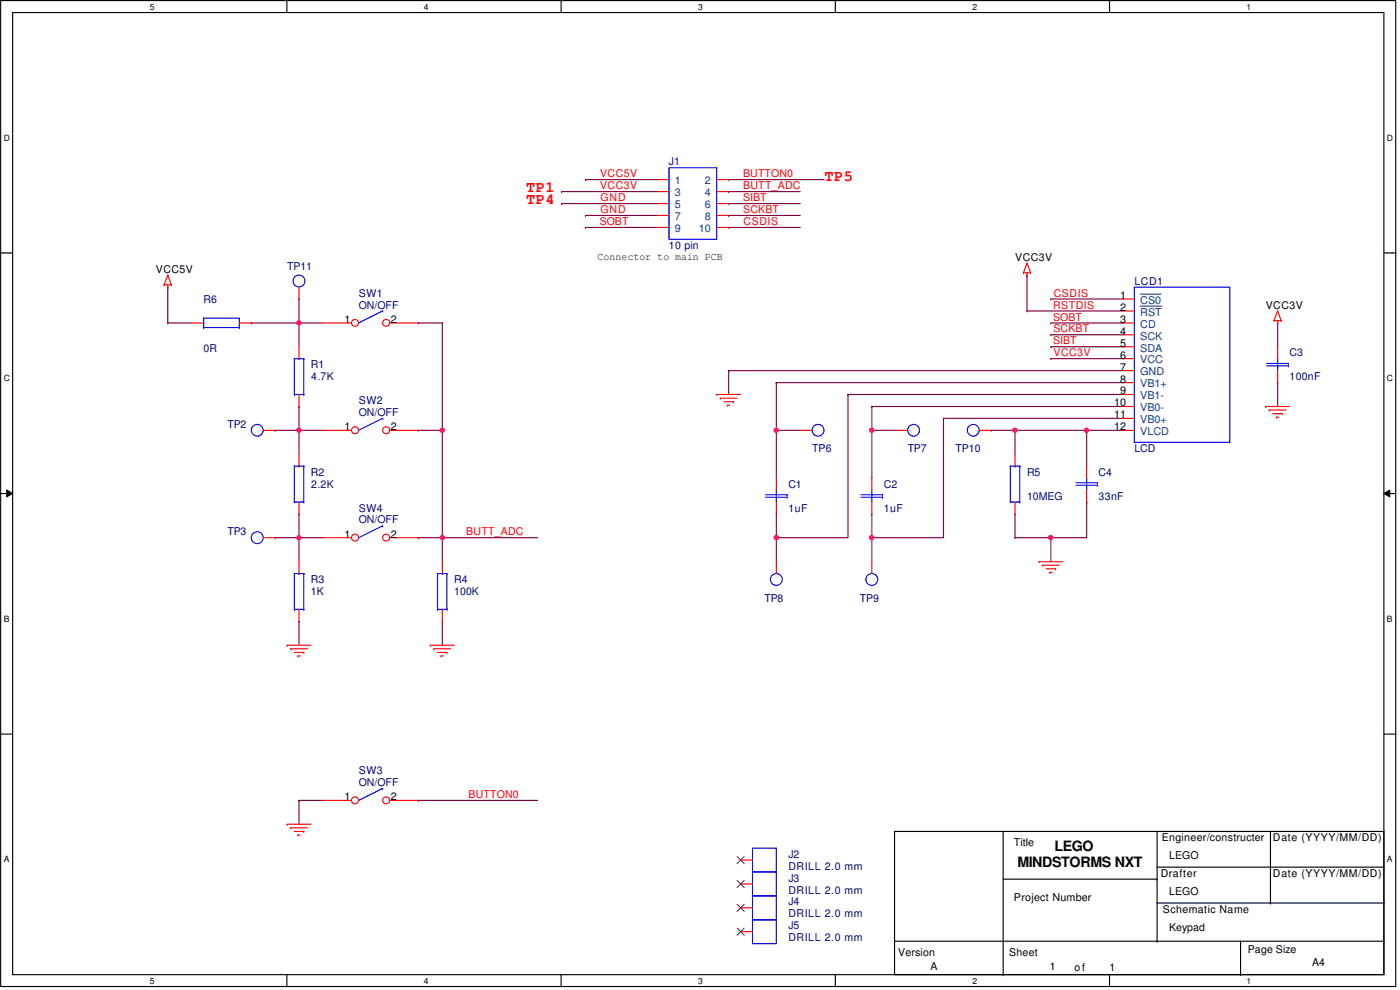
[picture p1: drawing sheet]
<svg xmlns="http://www.w3.org/2000/svg" width="420mm" height="297mm" viewBox="0 0 420 297" stroke-linecap="round" stroke-linejoin="round" font-family="sans-serif">
<path d="M.2 .2h418.7v295.8h-418.7zM3.8 3.8h411.5v288.6h-411.5z" fill="none" stroke="#000" stroke-width=".34"/>
<g fill="#fff">
<path d="M44.9 .6h1.5v2.8h-1.5z"/>
<path d="M44.9 292.8h1.5v2.9h-1.5z"/>
</g>
<path d="M86.1 .2v3.6M86.1 292.4v3.6" fill="none" stroke="#000" stroke-width=".34"/>
<g fill="#fff">
<path d="M127.2 .6h1.5v2.8h-1.5z"/>
<path d="M127.2 292.8h1.5v2.9h-1.5z"/>
</g>
<path d="M168.4 .2v3.6M168.4 292.4v3.6" fill="none" stroke="#000" stroke-width=".34"/>
<g fill="#fff">
<path d="M209.5 .6h1.5v2.8h-1.5z"/>
<path d="M209.5 292.8h1.5v2.9h-1.5z"/>
</g>
<path d="M250.7 .2v3.6M250.7 292.4v3.6" fill="none" stroke="#000" stroke-width=".34"/>
<g fill="#fff">
<path d="M291.8 .6h1.5v2.8h-1.5z"/>
<path d="M291.8 292.8h1.5v2.9h-1.5z"/>
</g>
<path d="M333 .2v3.6M333 292.4v3.6" fill="none" stroke="#000" stroke-width=".34"/>
<g fill="#fff">
<path d="M374.1 .6h1.5v2.8h-1.5z"/>
<path d="M374.1 292.8h1.5v2.9h-1.5z"/>
<path d="M1.1 39.8h1.9v2.9h-1.9z"/>
<path d="M416.3 39.8h1.8v2.9h-1.8z"/>
<path d="M1.1 112h1.9v2.9h-1.9z"/>
<path d="M416.3 112h1.8v2.9h-1.8z"/>
</g>
<path d="M.2 75.9h3.6M415.3 75.9h3.6" fill="none" stroke="#000" stroke-width=".34"/>
<g fill="#fff">
<path d="M1.1 184.1h1.8v2.9h-1.8z"/>
<path d="M416.3 184.1h1.7v2.9h-1.7z"/>
</g>
<path d="M.2 148.1h3.6M415.3 148.1h3.6" fill="none" stroke="#000" stroke-width=".34"/>
<path d="M2 147l1.8 1.1-1.8 1zM415.3 148.1l1.8-1.1v2.1z" fill="#000"/>
<path d="M2 147l1.8 1.1-1.8 1zM415.3 148.1l1.8-1.1v2.1z" fill="none" stroke="#000" stroke-width=".3"/>
<g fill="#fff">
<path d="M1.1 256.3h1.8v2.9h-1.8z"/>
<path d="M416.3 256.3h1.7v2.9h-1.7z"/>
</g>
<path d="M.2 220.3h3.6M415.3 220.3h3.6" fill="none" stroke="#000" stroke-width=".34"/>
<path d="M283.2 125.5h53.7" fill="none" stroke="#800040" stroke-width=".34"/>
<circle cx="283.2" cy="125.5" r=".17" fill="#800040"/>
<path d="M261.7 129.1v14.3" fill="none" stroke="#800040" stroke-width=".34"/>
<circle cx="261.7" cy="129.1" r=".17" fill="#800040"/>
<path d="M261.7 122h75.2" fill="none" stroke="#800040" stroke-width=".34"/>
<circle cx="261.7" cy="122" r=".17" fill="#800040"/>
<path d="M254.5 118.4v42.9" fill="none" stroke="#800040" stroke-width=".34"/>
<circle cx="254.5" cy="118.4" r=".17" fill="#800040"/>
<path d="M254.5 118.4h82.4" fill="none" stroke="#800040" stroke-width=".34"/>
<circle cx="254.5" cy="118.4" r=".17" fill="#800040"/>
<path d="M233 129.1v14.3" fill="none" stroke="#800040" stroke-width=".34"/>
<circle cx="233" cy="129.1" r=".17" fill="#800040"/>
<path d="M233 114.8h103.9" fill="none" stroke="#800040" stroke-width=".34"/>
<circle cx="233" cy="114.8" r=".17" fill="#800040"/>
<path d="M383.4 114.8v7.2" fill="none" stroke="#800040" stroke-width=".34"/>
<circle cx="383.4" cy="114.8" r=".17" fill="#800040"/>
<path d="M383.4 96.9v7.2" fill="none" stroke="#800040" stroke-width=".34"/>
<circle cx="383.4" cy="96.9" r=".17" fill="#800040"/>
<path d="M218.7 111.2v7.2" fill="none" stroke="#800040" stroke-width=".34"/>
<circle cx="218.7" cy="111.2" r=".17" fill="#800040"/>
<path d="M308.2 93.3h28.7" fill="none" stroke="#800040" stroke-width=".34"/>
<circle cx="308.2" cy="93.3" r=".17" fill="#800040"/>
<path d="M304.6 129.1v7.2" fill="none" stroke="#800040" stroke-width=".34"/>
<circle cx="304.6" cy="129.1" r=".17" fill="#800040"/>
<path d="M125.5 240.2h35.9" fill="none" stroke="#800040" stroke-width=".34"/>
<circle cx="125.5" cy="240.2" r=".17" fill="#800040"/>
<path d="M326.1 129.1h10.8" fill="none" stroke="#800040" stroke-width=".34"/>
<circle cx="326.1" cy="129.1" r=".17" fill="#800040"/>
<path d="M89.7 240.2h7.2" fill="none" stroke="#800040" stroke-width=".34"/>
<circle cx="89.7" cy="240.2" r=".17" fill="#800040"/>
<path d="M233 161.3h21.5" fill="none" stroke="#800040" stroke-width=".34"/>
<circle cx="233" cy="161.3" r=".17" fill="#800040"/>
<path d="M233 154.2v7.1" fill="none" stroke="#800040" stroke-width=".34"/>
<circle cx="233" cy="154.2" r=".17" fill="#800040"/>
<path d="M261.7 154.2v7.1" fill="none" stroke="#800040" stroke-width=".34"/>
<circle cx="261.7" cy="154.2" r=".17" fill="#800040"/>
<path d="M261.7 161.3h21.5" fill="none" stroke="#800040" stroke-width=".34"/>
<circle cx="261.7" cy="161.3" r=".17" fill="#800040"/>
<path d="M283.2 125.5v35.8" fill="none" stroke="#800040" stroke-width=".34"/>
<circle cx="283.2" cy="125.5" r=".17" fill="#800040"/>
<path d="M132.7 161.3h28.7" fill="none" stroke="#800040" stroke-width=".34"/>
<circle cx="132.7" cy="161.3" r=".17" fill="#800040"/>
<path d="M89.7 154.2v7.1" fill="none" stroke="#800040" stroke-width=".34"/>
<circle cx="89.7" cy="154.2" r=".17" fill="#800040"/>
<path d="M89.7 129.1h7.2" fill="none" stroke="#800040" stroke-width=".34"/>
<circle cx="89.7" cy="129.1" r=".17" fill="#800040"/>
<path d="M89.7 161.3v7.2" fill="none" stroke="#800040" stroke-width=".34"/>
<circle cx="89.7" cy="161.3" r=".17" fill="#800040"/>
<path d="M89.7 122v7.1" fill="none" stroke="#800040" stroke-width=".34"/>
<circle cx="89.7" cy="122" r=".17" fill="#800040"/>
<path d="M125.5 129.1h7.2" fill="none" stroke="#800040" stroke-width=".34"/>
<circle cx="125.5" cy="129.1" r=".17" fill="#800040"/>
<path d="M89.7 96.9v7.2" fill="none" stroke="#800040" stroke-width=".34"/>
<circle cx="89.7" cy="96.9" r=".17" fill="#800040"/>
<path d="M50.4 96.9h7.1" fill="none" stroke="#800040" stroke-width=".34"/>
<circle cx="50.4" cy="96.9" r=".17" fill="#800040"/>
<path d="M125.5 96.9h7.2" fill="none" stroke="#800040" stroke-width=".34"/>
<circle cx="125.5" cy="96.9" r=".17" fill="#800040"/>
<path d="M132.7 129.1v32.2" fill="none" stroke="#800040" stroke-width=".34"/>
<circle cx="132.7" cy="129.1" r=".17" fill="#800040"/>
<path d="M89.7 161.3h7.2" fill="none" stroke="#800040" stroke-width=".34"/>
<circle cx="89.7" cy="161.3" r=".17" fill="#800040"/>
<path d="M89.7 129.1v7.2" fill="none" stroke="#800040" stroke-width=".34"/>
<circle cx="89.7" cy="129.1" r=".17" fill="#800040"/>
<path d="M89.7 186.4v7.2" fill="none" stroke="#800040" stroke-width=".34"/>
<circle cx="89.7" cy="186.4" r=".17" fill="#800040"/>
<path d="M218.7 111.2h118.2" fill="none" stroke="#800040" stroke-width=".34"/>
<circle cx="218.7" cy="111.2" r=".17" fill="#800040"/>
<path d="M89.7 240.2v7.1" fill="none" stroke="#800040" stroke-width=".34"/>
<circle cx="89.7" cy="240.2" r=".17" fill="#800040"/>
<path d="M132.7 186.4v7.2" fill="none" stroke="#800040" stroke-width=".34"/>
<circle cx="132.7" cy="186.4" r=".17" fill="#800040"/>
<path d="M89.7 96.9h7.2" fill="none" stroke="#800040" stroke-width=".34"/>
<circle cx="89.7" cy="96.9" r=".17" fill="#800040"/>
<path d="M132.7 96.9v32.2" fill="none" stroke="#800040" stroke-width=".34"/>
<circle cx="132.7" cy="96.9" r=".17" fill="#800040"/>
<path d="M132.7 161.3v7.2" fill="none" stroke="#800040" stroke-width=".34"/>
<circle cx="132.7" cy="161.3" r=".17" fill="#800040"/>
<path d="M125.5 161.3h7.2" fill="none" stroke="#800040" stroke-width=".34"/>
<circle cx="125.5" cy="161.3" r=".17" fill="#800040"/>
<path d="M326.1 129.1v10.8" fill="none" stroke="#800040" stroke-width=".34"/>
<circle cx="326.1" cy="129.1" r=".17" fill="#800040"/>
<path d="M304.6 129.1h21.5" fill="none" stroke="#800040" stroke-width=".34"/>
<circle cx="304.6" cy="129.1" r=".17" fill="#800040"/>
<path d="M304.6 154.2v7.1" fill="none" stroke="#800040" stroke-width=".34"/>
<circle cx="304.6" cy="154.2" r=".17" fill="#800040"/>
<path d="M326.1 150.6v10.7" fill="none" stroke="#800040" stroke-width=".34"/>
<circle cx="326.1" cy="150.6" r=".17" fill="#800040"/>
<path d="M315.4 161.3v7.2" fill="none" stroke="#800040" stroke-width=".34"/>
<circle cx="315.4" cy="161.3" r=".17" fill="#800040"/>
<path d="M315.4 161.3h10.7" fill="none" stroke="#800040" stroke-width=".34"/>
<circle cx="315.4" cy="161.3" r=".17" fill="#800040"/>
<path d="M304.6 161.3h10.8" fill="none" stroke="#800040" stroke-width=".34"/>
<circle cx="304.6" cy="161.3" r=".17" fill="#800040"/>
<path d="M89.7 89.7v7.2" fill="none" stroke="#800040" stroke-width=".34"/>
<circle cx="89.7" cy="89.7" r=".17" fill="#800040"/>
<path d="M82.6 129.1h7.1" fill="none" stroke="#800040" stroke-width=".34"/>
<circle cx="82.6" cy="129.1" r=".17" fill="#800040"/>
<path d="M82.6 161.3h7.1" fill="none" stroke="#800040" stroke-width=".34"/>
<circle cx="82.6" cy="161.3" r=".17" fill="#800040"/>
<path d="M233 129.1h7.2" fill="none" stroke="#800040" stroke-width=".34"/>
<circle cx="233" cy="129.1" r=".17" fill="#800040"/>
<path d="M233 114.8v14.3" fill="none" stroke="#800040" stroke-width=".34"/>
<circle cx="233" cy="114.8" r=".17" fill="#800040"/>
<path d="M233 161.3v7.2" fill="none" stroke="#800040" stroke-width=".34"/>
<circle cx="233" cy="161.3" r=".17" fill="#800040"/>
<path d="M261.7 161.3v7.2" fill="none" stroke="#800040" stroke-width=".34"/>
<circle cx="261.7" cy="161.3" r=".17" fill="#800040"/>
<path d="M261.7 129.1h7.1" fill="none" stroke="#800040" stroke-width=".34"/>
<circle cx="261.7" cy="129.1" r=".17" fill="#800040"/>
<path d="M261.7 122v7.1" fill="none" stroke="#800040" stroke-width=".34"/>
<circle cx="261.7" cy="122" r=".17" fill="#800040"/>
<path d="M75.4 96.9h14.3" fill="none" stroke="#800040" stroke-width=".34"/>
<circle cx="75.4" cy="96.9" r=".17" fill="#800040"/>
<path d="M175.7 64.6h21.5" fill="none" stroke="#800040" stroke-width=".34"/>
<circle cx="175.7" cy="64.6" r=".17" fill="#800040"/>
<path d="M175.7 68.2h21.5" fill="none" stroke="#800040" stroke-width=".34"/>
<circle cx="175.7" cy="68.2" r=".17" fill="#800040"/>
<path d="M218.7 61.1h21.5" fill="none" stroke="#800040" stroke-width=".34"/>
<circle cx="218.7" cy="61.1" r=".17" fill="#800040"/>
<path d="M218.7 64.6h21.5" fill="none" stroke="#800040" stroke-width=".34"/>
<circle cx="218.7" cy="64.6" r=".17" fill="#800040"/>
<path d="M218.7 68.2h21.5" fill="none" stroke="#800040" stroke-width=".34"/>
<circle cx="218.7" cy="68.2" r=".17" fill="#800040"/>
<path d="M218.7 57.5h21.5" fill="none" stroke="#800040" stroke-width=".34"/>
<circle cx="218.7" cy="57.5" r=".17" fill="#800040"/>
<path d="M175.7 53.9h21.5" fill="none" stroke="#800040" stroke-width=".34"/>
<circle cx="175.7" cy="53.9" r=".17" fill="#800040"/>
<path d="M50.4 86.1v10.8" fill="none" stroke="#800040" stroke-width=".34"/>
<circle cx="50.4" cy="86.1" r=".17" fill="#800040"/>
<path d="M168.6 61.1h28.6" fill="none" stroke="#800040" stroke-width=".34"/>
<circle cx="168.6" cy="61.1" r=".17" fill="#800040"/>
<path d="M168.6 57.5h28.6" fill="none" stroke="#800040" stroke-width=".34"/>
<circle cx="168.6" cy="57.5" r=".17" fill="#800040"/>
<path d="M308.2 82.5v10.8" fill="none" stroke="#800040" stroke-width=".34"/>
<circle cx="308.2" cy="82.5" r=".17" fill="#800040"/>
<path d="M315.4 107.6h21.5" fill="none" stroke="#800040" stroke-width=".34"/>
<circle cx="315.4" cy="107.6" r=".17" fill="#800040"/>
<path d="M315.4 96.9h21.5" fill="none" stroke="#800040" stroke-width=".34"/>
<circle cx="315.4" cy="96.9" r=".17" fill="#800040"/>
<path d="M315.4 89.7h21.5" fill="none" stroke="#800040" stroke-width=".34"/>
<circle cx="315.4" cy="89.7" r=".17" fill="#800040"/>
<path d="M315.4 100.5h21.5" fill="none" stroke="#800040" stroke-width=".34"/>
<circle cx="315.4" cy="100.5" r=".17" fill="#800040"/>
<path d="M315.4 104.1h21.5" fill="none" stroke="#800040" stroke-width=".34"/>
<circle cx="315.4" cy="104.1" r=".17" fill="#800040"/>
<path d="M297.5 129.1h7.1" fill="none" stroke="#800040" stroke-width=".34"/>
<circle cx="297.5" cy="129.1" r=".17" fill="#800040"/>
<path d="M218.7 53.9h28.6" fill="none" stroke="#800040" stroke-width=".34"/>
<circle cx="218.7" cy="53.9" r=".17" fill="#800040"/>
<path d="M382.3 96.2h2.2" fill="none" stroke="#f00" stroke-width=".34"/>
<circle cx="382.3" cy="96.2" r=".17" fill="#f00"/>
<path d="M383.4 96.2v.7" fill="none" stroke="#f00" stroke-width=".34"/>
<circle cx="383.4" cy="96.9" r=".17" fill="#f00"/>
<path d="M383.4 93.3l-1.1 2.9" fill="none" stroke="#f00" stroke-width=".34"/>
<circle cx="383.4" cy="93.3" r=".17" fill="#f00"/>
<path d="M383.4 93.3l1.1 2.9" fill="none" stroke="#f00" stroke-width=".34"/>
<circle cx="384.5" cy="96.2" r=".17" fill="#f00"/>
<path d="M379.8 122h7.2" fill="none" stroke="#f00" stroke-width=".34"/>
<circle cx="379.8" cy="122" r=".17" fill="#f00"/>
<path d="M380.9 123h5" fill="none" stroke="#f00" stroke-width=".34"/>
<circle cx="380.9" cy="123" r=".17" fill="#f00"/>
<path d="M382 124.1h2.8" fill="none" stroke="#f00" stroke-width=".34"/>
<circle cx="384.8" cy="124.1" r=".17" fill="#f00"/>
<path d="M383.1 125.2h.7" fill="none" stroke="#f00" stroke-width=".34"/>
<circle cx="383.1" cy="125.2" r=".17" fill="#f00"/>
<path d="M215.1 118.4h7.2" fill="none" stroke="#f00" stroke-width=".34"/>
<circle cx="215.1" cy="118.4" r=".17" fill="#f00"/>
<path d="M216.2 119.5h5" fill="none" stroke="#f00" stroke-width=".34"/>
<circle cx="216.2" cy="119.5" r=".17" fill="#f00"/>
<path d="M217.2 120.5h2.9" fill="none" stroke="#f00" stroke-width=".34"/>
<circle cx="220.1" cy="120.5" r=".17" fill="#f00"/>
<path d="M218.3 121.6h.7" fill="none" stroke="#f00" stroke-width=".34"/>
<circle cx="218.3" cy="121.6" r=".17" fill="#f00"/>
<path d="M86.2 247.3h7.1" fill="none" stroke="#f00" stroke-width=".34"/>
<circle cx="86.2" cy="247.3" r=".17" fill="#f00"/>
<path d="M87.2 248.4h5.1" fill="none" stroke="#f00" stroke-width=".34"/>
<circle cx="87.2" cy="248.4" r=".17" fill="#f00"/>
<path d="M88.3 249.5h2.9" fill="none" stroke="#f00" stroke-width=".34"/>
<circle cx="91.2" cy="249.5" r=".17" fill="#f00"/>
<path d="M89.4 250.5h.7" fill="none" stroke="#f00" stroke-width=".34"/>
<circle cx="89.4" cy="250.5" r=".17" fill="#f00"/>
<path d="M129.1 193.6h7.2" fill="none" stroke="#f00" stroke-width=".34"/>
<circle cx="129.1" cy="193.6" r=".17" fill="#f00"/>
<path d="M130.2 194.6h5" fill="none" stroke="#f00" stroke-width=".34"/>
<circle cx="130.2" cy="194.6" r=".17" fill="#f00"/>
<path d="M131.3 195.7h2.8" fill="none" stroke="#f00" stroke-width=".34"/>
<circle cx="134.1" cy="195.7" r=".17" fill="#f00"/>
<path d="M132.4 196.8h.7" fill="none" stroke="#f00" stroke-width=".34"/>
<circle cx="132.4" cy="196.8" r=".17" fill="#f00"/>
<path d="M86.2 193.6h7.1" fill="none" stroke="#f00" stroke-width=".34"/>
<circle cx="86.2" cy="193.6" r=".17" fill="#f00"/>
<path d="M87.2 194.6h5.1" fill="none" stroke="#f00" stroke-width=".34"/>
<circle cx="87.2" cy="194.6" r=".17" fill="#f00"/>
<path d="M88.3 195.7h2.9" fill="none" stroke="#f00" stroke-width=".34"/>
<circle cx="91.2" cy="195.7" r=".17" fill="#f00"/>
<path d="M89.4 196.8h.7" fill="none" stroke="#f00" stroke-width=".34"/>
<circle cx="89.4" cy="196.8" r=".17" fill="#f00"/>
<path d="M311.8 168.5h7.2" fill="none" stroke="#f00" stroke-width=".34"/>
<circle cx="311.8" cy="168.5" r=".17" fill="#f00"/>
<path d="M312.9 169.6h5" fill="none" stroke="#f00" stroke-width=".34"/>
<circle cx="312.9" cy="169.6" r=".17" fill="#f00"/>
<path d="M313.9 170.6h2.9" fill="none" stroke="#f00" stroke-width=".34"/>
<circle cx="316.8" cy="170.6" r=".17" fill="#f00"/>
<path d="M315 171.7h.8" fill="none" stroke="#f00" stroke-width=".34"/>
<circle cx="315" cy="171.7" r=".17" fill="#f00"/>
<path d="M307.2 81.8h2.1" fill="none" stroke="#f00" stroke-width=".34"/>
<circle cx="307.2" cy="81.8" r=".17" fill="#f00"/>
<path d="M308.2 81.8v.7" fill="none" stroke="#f00" stroke-width=".34"/>
<circle cx="308.2" cy="82.5" r=".17" fill="#f00"/>
<path d="M308.2 79l-1 2.8" fill="none" stroke="#f00" stroke-width=".34"/>
<circle cx="308.2" cy="79" r=".17" fill="#f00"/>
<path d="M308.2 79l1.1 2.8" fill="none" stroke="#f00" stroke-width=".34"/>
<circle cx="309.3" cy="81.8" r=".17" fill="#f00"/>
<path d="M49.3 85.4h2.1" fill="none" stroke="#f00" stroke-width=".34"/>
<circle cx="49.3" cy="85.4" r=".17" fill="#f00"/>
<path d="M50.4 85.4v.7" fill="none" stroke="#f00" stroke-width=".34"/>
<circle cx="50.4" cy="86.1" r=".17" fill="#f00"/>
<path d="M50.4 82.5l-1.1 2.9" fill="none" stroke="#f00" stroke-width=".34"/>
<circle cx="50.4" cy="82.5" r=".17" fill="#f00"/>
<path d="M50.4 82.5l1 2.9" fill="none" stroke="#f00" stroke-width=".34"/>
<circle cx="51.4" cy="85.4" r=".17" fill="#f00"/>
<path d="M268.5 249.5h146.8v42.9h-146.8zM301.1 249.5v42.9M347.2 249.5v32.9M381.3 249.5v21.4M301.1 263.8h46.1M347.2 260.2h68.1M347.2 270.9h68.1M268.5 282.4h146.8M372.3 282.4v10" fill="none" stroke="#000" stroke-width=".34"/>
<g fill="#000">
<circle cx="347.2" cy="263.8" r=".17"/>
<circle cx="381.3" cy="270.9" r=".17"/>
<circle cx="415.3" cy="270.9" r=".17"/>
<circle cx="415.3" cy="260.2" r=".17"/>
<circle cx="301.1" cy="292.4" r=".17"/>
<circle cx="347.2" cy="282.4" r=".17"/>
<circle cx="372.3" cy="292.4" r=".17"/>
<circle cx="415.3" cy="282.4" r=".17"/>
</g>
<path d="M200.8 50.3h14.3v21.5h-14.3zM261.7 147v1.5" fill="none" stroke="#00f" stroke-width=".34"/>
<path d="M197.2 53.9h3.6M197.2 57.5h3.6M215.1 53.9h3.6M215.1 57.5h3.6M197.2 61.1h3.6M197.2 64.6h3.6M197.2 68.2h3.6M215.1 61.1h3.6M215.1 64.6h3.6M215.1 68.2h3.6" fill="none" stroke="#f00" stroke-width=".34"/>
<circle cx="261.7" cy="148.5" r=".17" fill="#00f"/>
<path d="M258.4 149.2h6.5" fill="none" stroke="#00f" stroke-width=".34"/>
<circle cx="264.9" cy="149.2" r=".17" fill="#00f"/>
<path d="M258.4 148.5h6.5" fill="none" stroke="#00f" stroke-width=".34"/>
<circle cx="264.9" cy="148.5" r=".17" fill="#00f"/>
<path d="M261.7 149.2v1.4" fill="none" stroke="#00f" stroke-width=".34"/>
<circle cx="261.7" cy="149.2" r=".17" fill="#00f"/>
<path d="M261.7 143.4v3.6M261.7 150.6v3.6M222.3 258.1h3.5M222.3 279.5h3.5" fill="none" stroke="#f00" stroke-width=".34"/>
<path d="M304.6 139.9h1.5M225.8 254.5h7.2v7.1h-7.2zM225.8 276h7.2v7.1h-7.2z" fill="none" stroke="#00f" stroke-width=".34"/>
<path d="M221.2 257l2.2 2.2M223.3 257l-2.1 2.2M221.2 278.5l2.2 2.1M223.3 278.5l-2.1 2.1" fill="none" stroke="#804000" stroke-width=".3"/>
<circle cx="306.1" cy="139.9" r=".17" fill="#00f"/>
<path d="M306.1 139.9v10.7" fill="none" stroke="#00f" stroke-width=".34"/>
<circle cx="306.1" cy="150.6" r=".17" fill="#00f"/>
<path d="M303.2 150.6h2.9" fill="none" stroke="#00f" stroke-width=".34"/>
<circle cx="303.2" cy="150.6" r=".17" fill="#00f"/>
<path d="M303.2 139.9v10.7" fill="none" stroke="#00f" stroke-width=".34"/>
<circle cx="303.2" cy="139.9" r=".17" fill="#00f"/>
<path d="M303.2 139.9h1.4" fill="none" stroke="#00f" stroke-width=".34"/>
<circle cx="304.6" cy="139.9" r=".17" fill="#00f"/>
<path d="M268.8 129.1h3.6M304.6 136.3v3.6M304.6 150.6v3.6" fill="none" stroke="#f00" stroke-width=".34"/>
<g fill="none" stroke="#00f" stroke-width=".34">
<path d="M114.8 125.5l-7.2 3.6"/>
<circle cx="274.2" cy="129.1" r="1.77"/>
</g>
<circle cx="114.8" cy="125.5" r=".17" fill="#00f"/>
<circle cx="106.6" cy="129.1" r="1.05" fill="#fff"/>
<g fill="none" stroke="#f00" stroke-width=".34">
<path d="M96.9 129.1h8.6"/>
<circle cx="106.6" cy="129.1" r="1.05"/>
</g>
<circle cx="115.9" cy="129.1" r="1.05" fill="#fff"/>
<g fill="none" stroke="#f00" stroke-width=".34">
<path d="M79 129.1h3.6M117 129.1h8.5"/>
<circle cx="115.9" cy="129.1" r="1.05"/>
</g>
<g fill="none" stroke="#00f" stroke-width=".34">
<path d="M61.1 95.5v1.4"/>
<circle cx="77.2" cy="129.1" r="1.77"/>
</g>
<circle cx="61.1" cy="95.5" r=".17" fill="#00f"/>
<path d="M61.1 95.5h10.7" fill="none" stroke="#00f" stroke-width=".34"/>
<circle cx="71.8" cy="95.5" r=".17" fill="#00f"/>
<path d="M71.8 95.5v2.8" fill="none" stroke="#00f" stroke-width=".34"/>
<circle cx="71.8" cy="98.3" r=".17" fill="#00f"/>
<path d="M61.1 98.3h10.7" fill="none" stroke="#00f" stroke-width=".34"/>
<circle cx="61.1" cy="98.3" r=".17" fill="#00f"/>
<path d="M61.1 96.9v1.4" fill="none" stroke="#00f" stroke-width=".34"/>
<circle cx="61.1" cy="96.9" r=".17" fill="#00f"/>
<path d="M57.5 96.9h3.6M71.8 96.9h3.6" fill="none" stroke="#f00" stroke-width=".34"/>
<path d="M89.7 172.1h1.5" fill="none" stroke="#00f" stroke-width=".34"/>
<circle cx="91.2" cy="172.1" r=".17" fill="#00f"/>
<path d="M91.2 172.1v10.7" fill="none" stroke="#00f" stroke-width=".34"/>
<circle cx="91.2" cy="182.8" r=".17" fill="#00f"/>
<path d="M88.3 182.8h2.9" fill="none" stroke="#00f" stroke-width=".34"/>
<circle cx="88.3" cy="182.8" r=".17" fill="#00f"/>
<path d="M88.3 172.1v10.7" fill="none" stroke="#00f" stroke-width=".34"/>
<circle cx="88.3" cy="172.1" r=".17" fill="#00f"/>
<path d="M88.3 172.1h1.4" fill="none" stroke="#00f" stroke-width=".34"/>
<circle cx="89.7" cy="172.1" r=".17" fill="#00f"/>
<g fill="none" stroke="#f00" stroke-width=".34">
<path d="M89.7 86.1v3.6M336.9 89.7h3.5M336.9 93.3h3.5M336.9 96.9h3.5M336.9 100.5h3.5M336.9 104.1h3.5M336.9 107.6h3.5M336.9 111.2h3.5M336.9 114.8h3.5M336.9 118.4h3.5M336.9 122h3.5M336.9 125.5h3.5"/>
<path d="M336.9 129.1h3.5M79 161.3h3.6M89.7 168.5v3.6M233 168.5v3.6M261.7 168.5v3.6M89.7 182.8v3.6M222.3 265.2h3.5M222.3 272.4h3.5"/>
</g>
<g fill="none" stroke="#00f" stroke-width=".34">
<path d="M340.4 86.1h28.7v46.6h-28.7zM383.4 107.6v1.5M225.8 261.6h7.2v7.2h-7.2zM225.8 268.8h7.2v7.2h-7.2z"/>
<circle cx="89.7" cy="84.3" r="1.78"/>
<circle cx="77.2" cy="161.3" r="1.78"/>
<circle cx="233" cy="173.9" r="1.78"/>
<circle cx="261.6" cy="173.9" r="1.78"/>
</g>
<path d="M221.2 264.2l2.2 2.1M221.2 271.3l2.2 2.2M223.3 264.2l-2.1 2.1M223.3 271.3l-2.1 2.2" fill="none" stroke="#804000" stroke-width=".3"/>
<path d="M342.2 88.3h6.3M342.2 91.9h6.5" fill="none" stroke="#004080" stroke-width=".3"/>
<circle cx="383.4" cy="109.1" r=".17" fill="#00f"/>
<path d="M380.2 109.8h6.5" fill="none" stroke="#00f" stroke-width=".34"/>
<circle cx="386.7" cy="109.8" r=".17" fill="#00f"/>
<path d="M380.2 109.1h6.5" fill="none" stroke="#00f" stroke-width=".34"/>
<circle cx="386.7" cy="109.1" r=".17" fill="#00f"/>
<path d="M383.4 109.8v1.4" fill="none" stroke="#00f" stroke-width=".34"/>
<circle cx="383.4" cy="109.8" r=".17" fill="#00f"/>
<path d="M383.4 104.1v3.5M383.4 111.2v3.6" fill="none" stroke="#f00" stroke-width=".34"/>
<path d="M89.7 107.6h1.5" fill="none" stroke="#00f" stroke-width=".34"/>
<circle cx="91.2" cy="107.6" r=".17" fill="#00f"/>
<path d="M91.2 107.6v10.8" fill="none" stroke="#00f" stroke-width=".34"/>
<circle cx="91.2" cy="118.4" r=".17" fill="#00f"/>
<path d="M88.3 118.4h2.9" fill="none" stroke="#00f" stroke-width=".34"/>
<circle cx="88.3" cy="118.4" r=".17" fill="#00f"/>
<path d="M88.3 107.6v10.8" fill="none" stroke="#00f" stroke-width=".34"/>
<circle cx="88.3" cy="107.6" r=".17" fill="#00f"/>
<path d="M88.3 107.6h1.4" fill="none" stroke="#00f" stroke-width=".34"/>
<circle cx="89.7" cy="107.6" r=".17" fill="#00f"/>
<path d="M89.7 104.1v3.5M89.7 118.4v3.6M293.9 129.1h3.6" fill="none" stroke="#f00" stroke-width=".34"/>
<g fill="none" stroke="#00f" stroke-width=".34">
<path d="M132.7 172.1h1.4"/>
<circle cx="292.1" cy="129.1" r="1.77"/>
</g>
<circle cx="134.1" cy="172.1" r=".17" fill="#00f"/>
<path d="M134.1 172.1v10.7" fill="none" stroke="#00f" stroke-width=".34"/>
<circle cx="134.1" cy="182.8" r=".17" fill="#00f"/>
<path d="M131.3 182.8h2.8" fill="none" stroke="#00f" stroke-width=".34"/>
<circle cx="131.3" cy="182.8" r=".17" fill="#00f"/>
<path d="M131.3 172.1v10.7" fill="none" stroke="#00f" stroke-width=".34"/>
<circle cx="131.3" cy="172.1" r=".17" fill="#00f"/>
<path d="M131.3 172.1h1.4" fill="none" stroke="#00f" stroke-width=".34"/>
<circle cx="132.7" cy="172.1" r=".17" fill="#00f"/>
<path d="M132.7 168.5v3.6M132.7 182.8v3.6" fill="none" stroke="#f00" stroke-width=".34"/>
<path d="M114.8 157.8l-7.2 3.5" fill="none" stroke="#00f" stroke-width=".34"/>
<circle cx="114.8" cy="157.8" r=".17" fill="#00f"/>
<circle cx="106.6" cy="161.3" r="1.05" fill="#fff"/>
<g fill="none" stroke="#f00" stroke-width=".34">
<path d="M96.9 161.3h8.6"/>
<circle cx="106.6" cy="161.3" r="1.05"/>
</g>
<circle cx="115.9" cy="161.3" r="1.05" fill="#fff"/>
<g fill="none" stroke="#f00" stroke-width=".34">
<path d="M117 161.3h8.5"/>
<circle cx="115.9" cy="161.3" r="1.05"/>
</g>
<path d="M233 147v1.5" fill="none" stroke="#00f" stroke-width=".34"/>
<circle cx="233" cy="148.5" r=".17" fill="#00f"/>
<path d="M229.8 149.2h6.5" fill="none" stroke="#00f" stroke-width=".34"/>
<circle cx="236.3" cy="149.2" r=".17" fill="#00f"/>
<path d="M229.8 148.5h6.5" fill="none" stroke="#00f" stroke-width=".34"/>
<circle cx="236.3" cy="148.5" r=".17" fill="#00f"/>
<path d="M233 149.2v1.4" fill="none" stroke="#00f" stroke-width=".34"/>
<circle cx="233" cy="149.2" r=".17" fill="#00f"/>
<path d="M233 143.4v3.6M233 150.6v3.6" fill="none" stroke="#f00" stroke-width=".34"/>
<path d="M326.1 143.4v1.5" fill="none" stroke="#00f" stroke-width=".34"/>
<circle cx="326.1" cy="144.9" r=".17" fill="#00f"/>
<path d="M322.9 145.6h6.4" fill="none" stroke="#00f" stroke-width=".34"/>
<circle cx="329.3" cy="145.6" r=".17" fill="#00f"/>
<path d="M322.9 144.9h6.4" fill="none" stroke="#00f" stroke-width=".34"/>
<circle cx="329.3" cy="144.9" r=".17" fill="#00f"/>
<path d="M326.1 145.6v1.4" fill="none" stroke="#00f" stroke-width=".34"/>
<circle cx="326.1" cy="145.6" r=".17" fill="#00f"/>
<path d="M326.1 139.9v3.5M326.1 147v3.6" fill="none" stroke="#f00" stroke-width=".34"/>
<path d="M114.8 236.6l-7.2 3.6" fill="none" stroke="#00f" stroke-width=".34"/>
<circle cx="114.8" cy="236.6" r=".17" fill="#00f"/>
<circle cx="106.6" cy="240.1" r="1.05" fill="#fff"/>
<g fill="none" stroke="#f00" stroke-width=".34">
<path d="M96.9 240.2h8.6"/>
<circle cx="106.6" cy="240.1" r="1.05"/>
</g>
<circle cx="115.9" cy="240.1" r="1.05" fill="#fff"/>
<g fill="none" stroke="#f00" stroke-width=".34">
<path d="M117 240.2h8.5"/>
<circle cx="115.9" cy="240.1" r="1.05"/>
</g>
<path d="M89.7 139.9h1.5" fill="none" stroke="#00f" stroke-width=".34"/>
<circle cx="91.2" cy="139.9" r=".17" fill="#00f"/>
<path d="M91.2 139.9v10.7" fill="none" stroke="#00f" stroke-width=".34"/>
<circle cx="91.2" cy="150.6" r=".17" fill="#00f"/>
<path d="M88.3 150.6h2.9" fill="none" stroke="#00f" stroke-width=".34"/>
<circle cx="88.3" cy="150.6" r=".17" fill="#00f"/>
<path d="M88.3 139.9v10.7" fill="none" stroke="#00f" stroke-width=".34"/>
<circle cx="88.3" cy="139.9" r=".17" fill="#00f"/>
<path d="M88.3 139.9h1.4" fill="none" stroke="#00f" stroke-width=".34"/>
<circle cx="89.7" cy="139.9" r=".17" fill="#00f"/>
<path d="M89.7 136.3v3.6M89.7 150.6v3.6" fill="none" stroke="#f00" stroke-width=".34"/>
<path d="M114.8 93.3l-7.2 3.6" fill="none" stroke="#00f" stroke-width=".34"/>
<circle cx="114.8" cy="93.3" r=".17" fill="#00f"/>
<circle cx="106.6" cy="96.9" r="1.05" fill="#fff"/>
<g fill="none" stroke="#f00" stroke-width=".34">
<path d="M96.9 96.9h8.6"/>
<circle cx="106.6" cy="96.9" r="1.05"/>
</g>
<circle cx="115.9" cy="96.9" r="1.05" fill="#fff"/>
<g fill="none" stroke="#f00" stroke-width=".34">
<path d="M117 96.9h8.5M240.2 129.1h3.5"/>
<circle cx="115.9" cy="96.9" r="1.05"/>
</g>
<circle cx="245.5" cy="129.1" r="1.77" fill="none" stroke="#00f" stroke-width=".34"/>
<circle cx="233" cy="129.1" r=".7" fill="#f0f"/>
<circle cx="233" cy="129.1" r=".7" fill="none" stroke="#f0f" stroke-width=".34"/>
<circle cx="326.1" cy="129.1" r=".7" fill="#f0f"/>
<circle cx="326.1" cy="129.1" r=".7" fill="none" stroke="#f0f" stroke-width=".34"/>
<circle cx="233" cy="161.3" r=".7" fill="#f0f"/>
<circle cx="233" cy="161.3" r=".7" fill="none" stroke="#f0f" stroke-width=".34"/>
<circle cx="261.6" cy="161.3" r=".7" fill="#f0f"/>
<circle cx="261.6" cy="161.3" r=".7" fill="none" stroke="#f0f" stroke-width=".34"/>
<circle cx="89.7" cy="129.1" r=".7" fill="#f0f"/>
<circle cx="89.7" cy="129.1" r=".7" fill="none" stroke="#f0f" stroke-width=".34"/>
<circle cx="89.7" cy="161.3" r=".7" fill="#f0f"/>
<circle cx="89.7" cy="161.3" r=".7" fill="none" stroke="#f0f" stroke-width=".34"/>
<circle cx="132.7" cy="161.3" r=".7" fill="#f0f"/>
<circle cx="132.7" cy="161.3" r=".7" fill="none" stroke="#f0f" stroke-width=".34"/>
<circle cx="89.7" cy="96.9" r=".7" fill="#f0f"/>
<circle cx="89.7" cy="96.9" r=".7" fill="none" stroke="#f0f" stroke-width=".34"/>
<circle cx="132.7" cy="129.1" r=".7" fill="#f0f"/>
<circle cx="132.7" cy="129.1" r=".7" fill="none" stroke="#f0f" stroke-width=".34"/>
<circle cx="304.6" cy="129.1" r=".7" fill="#f0f"/>
<circle cx="304.6" cy="129.1" r=".7" fill="none" stroke="#f0f" stroke-width=".34"/>
<circle cx="315.3" cy="161.3" r=".7" fill="#f0f"/>
<circle cx="315.3" cy="161.3" r=".7" fill="none" stroke="#f0f" stroke-width=".34"/>
<circle cx="261.6" cy="129.1" r=".7" fill="#f0f"/>
<circle cx="261.6" cy="129.1" r=".7" fill="none" stroke="#f0f" stroke-width=".34"/>
<g font-size="4.6" fill="#f00">
<text x="157.9" y="57.7">TP1</text>
<text x="247.4" y="54.2">TP5</text>
<text x="157.9" y="61.3">TP4</text>
</g>
<g font-size="4.3">
<text x="316.5" y="255.2">LEGO</text>
<text x="305.3" y="260.3">MINDSTORMS NXT</text>
</g>
<g font-size="3.2" fill="#f00">
<text x="180.1" y="53.2">VCC5V</text>
<text x="223" y="53.2">BUTTON0</text>
<text x="180.1" y="56.8">VCC3V</text>
<text x="223" y="56.8">BUTT_ADC</text>
<text x="180.2" y="63.9">GND</text>
<text x="180.2" y="60.4">GND</text>
<text x="223" y="60.4">SIBT</text>
<text x="223" y="63.9">SCKBT</text>
<text x="180" y="67.5">SOBT</text>
<text x="223.2" y="67.5">CSDIS</text>
<text x="316.3" y="89">CSDIS</text>
<text x="316.1" y="92.6">RSTDIS</text>
<text x="316.1" y="96.2">SOBT</text>
<text x="316.1" y="99.7">SCKBT</text>
<text x="316.1" y="103.3">SIBT</text>
<text x="316.2" y="106.9">VCC3V</text>
<text x="139.9" y="160.6">BUTT_ADC</text>
<text x="140.6" y="239.4">BUTTON0</text>
</g>
<g font-size="3.2" fill="#000080">
<text x="200.8" y="49.6">J1</text>
<text x="200.8" y="74.7">10 pin</text>
<text x="86.2" y="81.2">TP11</text>
<text x="107.6" y="89">SW1</text>
<text x="340.4" y="85.4">LCD1</text>
<text x="61.1" y="90.8">R6</text>
<text x="107.6" y="92.6">ON/OFF</text>
<text x="61.1" y="105.5">0R</text>
<text x="387" y="106.9">C3</text>
<text x="93.3" y="110.5">R1</text>
<text x="93.4" y="114.1">4.7K</text>
<text x="387" y="114.1">100nF</text>
<text x="107.6" y="121.2">SW2</text>
<text x="107.6" y="124.8">ON/OFF</text>
<text x="68.3" y="128.4">TP2</text>
<text x="243.7" y="135.6">TP6</text>
<text x="272.4" y="135.6">TP7</text>
<text x="286.7" y="135.6">TP10</text>
<text x="340.4" y="135.6">LCD</text>
<text x="93.3" y="142.7">R2</text>
<text x="308.2" y="142.7">R5</text>
<text x="329.7" y="142.7">C4</text>
<text x="93.4" y="146.3">2.2K</text>
<text x="236.6" y="146.3">C1</text>
<text x="265.2" y="146.3">C2</text>
<text x="308.2" y="149.9">10MEG</text>
<text x="329.7" y="149.9">33nF</text>
<text x="107.6" y="153.5">SW4</text>
<text x="236.6" y="153.5">1uF</text>
<text x="265.2" y="153.5">1uF</text>
<text x="68.3" y="160.7">TP3</text>
<text x="107.6" y="157.1">ON/OFF</text>
<text x="93.3" y="175">R3</text>
<text x="93.3" y="178.6">1K</text>
<text x="136.3" y="175">R4</text>
<text x="136.3" y="178.6">100K</text>
<text x="229.4" y="180.7">TP8</text>
<text x="258.1" y="180.7">TP9</text>
<text x="107.6" y="232.3">SW3</text>
<text x="107.6" y="235.8">ON/OFF</text>
<text x="236.6" y="257.3">J2</text>
<text x="236.6" y="260.9">DRILL 2.0 mm</text>
<text x="236.6" y="264.5">J3</text>
<text x="236.6" y="268.1">DRILL 2.0 mm</text>
<text x="236.6" y="271.7">J4</text>
<text x="236.6" y="275.3">DRILL 2.0 mm</text>
<text x="236.6" y="278.8">J5</text>
<text x="236.6" y="282.4">DRILL 2.0 mm</text>
</g>
<g font-size="3.2" fill="#004080">
<text x="202.6" y="55.3">1</text>
<text x="202.6" y="58.9">3</text>
<text x="211.5" y="55.3">2</text>
<text x="211.5" y="58.9">4</text>
<text x="202.6" y="62.5">5</text>
<text x="211.5" y="62.5">6</text>
<text x="202.6" y="66.1">7</text>
<text x="202.6" y="69.7">9</text>
<text x="209.7" y="69.7">10</text>
<text x="211.5" y="66.1">8</text>
<text x="342.2" y="91.1">CS0</text>
<text x="342.2" y="94.7">RST</text>
<text x="342.2" y="98.3">CD</text>
<text x="342.2" y="101.9">SCK</text>
<text x="342.2" y="105.5">SDA</text>
<text x="342.2" y="109.1">VCC</text>
<text x="342.2" y="112.6">GND</text>
<text x="342.2" y="116.2">VB1+</text>
<text x="342.2" y="119.8">VB1-</text>
<text x="342.2" y="123.4">VB0-</text>
<text x="342.2" y="127">VB0+</text>
<text x="342.2" y="130.6">VLCD</text>
</g>
<g font-size="3.2">
<text x="179.3" y="77.9">Connector to main PCB</text>
<text x="46.8" y="81.9">VCC5V</text>
<text x="304.6" y="78.3">VCC3V</text>
<text x="336.2" y="89.7">1</text>
<text x="336.2" y="93.3">2</text>
<text x="379.9" y="92.6">VCC3V</text>
<text x="103.4" y="96.9">1</text>
<text x="117.3" y="96.9">2</text>
<text x="336.2" y="96.9">3</text>
<text x="336.2" y="100.4">4</text>
<text x="336.2" y="104">5</text>
<text x="336.2" y="107.6">6</text>
<text x="336.2" y="111.2">7</text>
<text x="336.2" y="114.8">8</text>
<text x="336.2" y="118.3">9</text>
<text x="334.4" y="121.9">10</text>
<text x="334.4" y="125.5">11</text>
<text x="103.4" y="129.1">1</text>
<text x="117.3" y="129.1">2</text>
<text x="334.4" y="129.1">12</text>
<text x="103.4" y="161.3">1</text>
<text x="117.3" y="161.3">2</text>
<text x="103.4" y="240.1">1</text>
<text x="117.3" y="240.1">2</text>
<text x="304.3" y="253.7">Title</text>
<text x="348.7" y="252.3">Engineer/constructer</text>
<text x="350.8" y="257.7">LEGO</text>
<text x="382" y="252.3">Date (YYYY/MM/DD)</text>
<text x="348.3" y="263.1">Drafter</text>
<text x="382" y="263.1">Date (YYYY/MM/DD)</text>
<text x="350.8" y="268.4">LEGO</text>
<text x="304.3" y="270.3">Project Number</text>
<text x="349" y="273.8">Schematic Name</text>
<text x="350.8" y="279.2">Keypad</text>
<text x="269.5" y="286.7">Version</text>
<text x="302.8" y="286.7">Sheet</text>
<text x="374.5" y="286">Page Size</text>
<text x="279.2" y="291">A</text>
<text x="315" y="291">1</text>
<text x="322.4" y="291.4">o f</text>
<text x="332.9" y="291.4">1</text>
<text x="393.8" y="289.9">A4</text>
</g>
<g font-size="2.6">
<text x="44.9" y="2.9">5</text>
<text x="127.2" y="2.9">4</text>
<text x="209.5" y="2.9">3</text>
<text x="291.8" y="2.9">2</text>
<text x="374.1" y="2.9">1</text>
<text x="1.1" y="42.2">D</text>
<text x="416.3" y="42.2">D</text>
<text x="1.1" y="114.3">C</text>
<text x="416.3" y="114.3">C</text>
<text x="1.1" y="186.5">B</text>
<text x="416.3" y="186.5">B</text>
<text x="1.1" y="258.7">A</text>
<text x="416.3" y="258.7">A</text>
<text x="44.9" y="295.1">5</text>
<text x="127.2" y="295.1">4</text>
<text x="209.5" y="295.1">3</text>
<text x="291.8" y="295.1">2</text>
<text x="374.1" y="295.1">1</text>
</g>
</svg>
